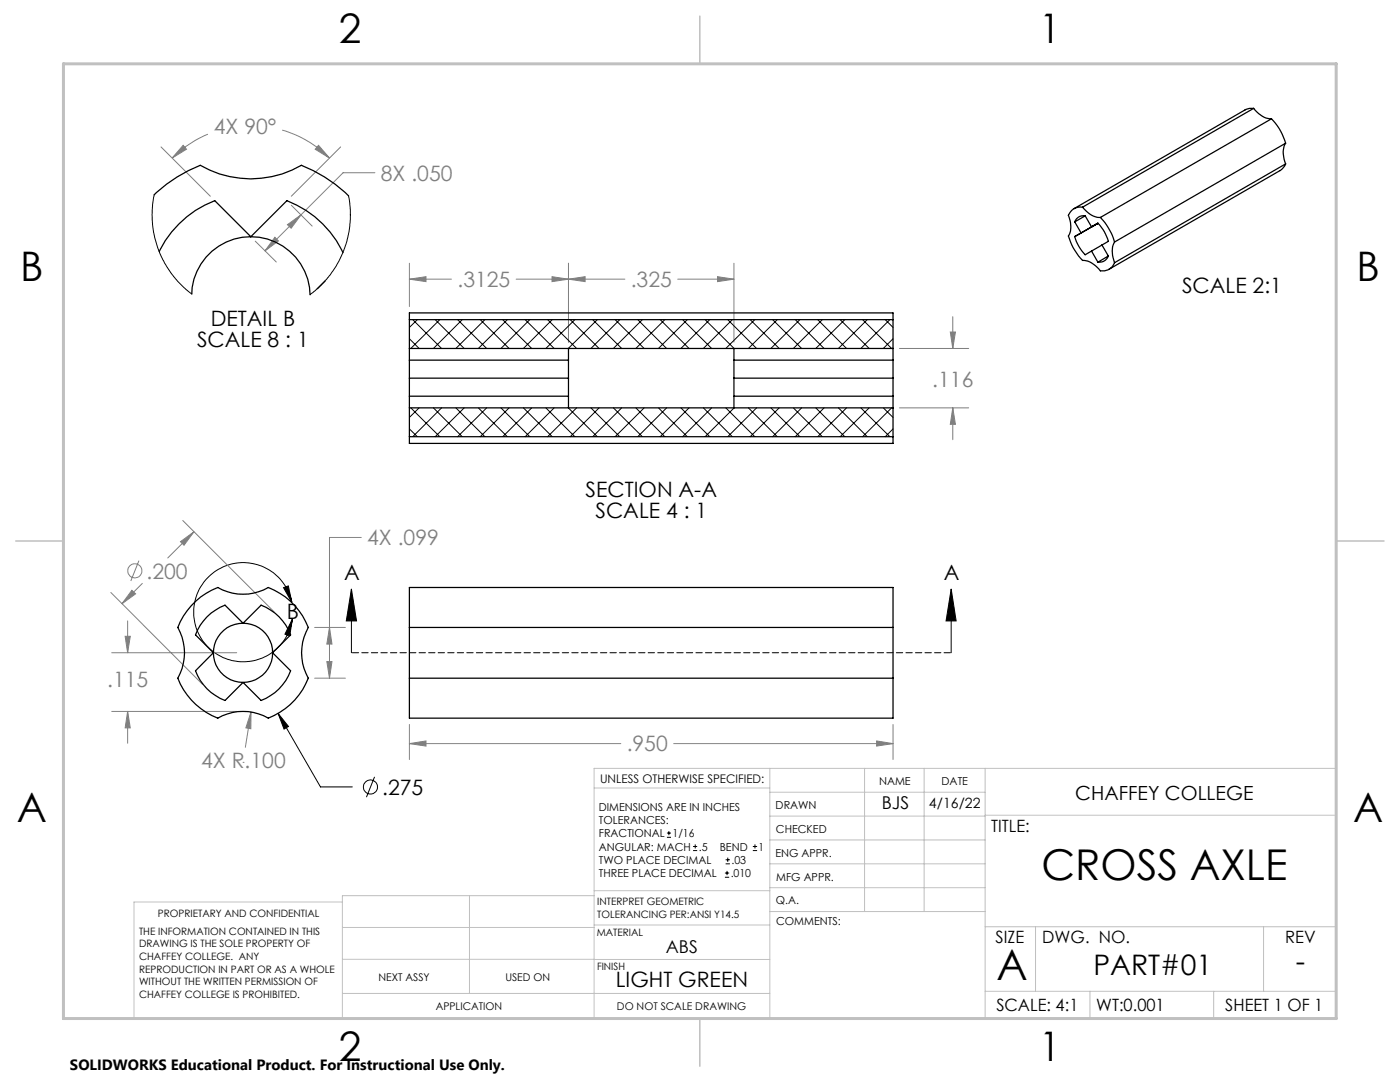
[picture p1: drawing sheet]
<svg xmlns="http://www.w3.org/2000/svg" width="279mm" height="216mm" viewBox="0 0 279 216" stroke-linecap="round" stroke-linejoin="round" font-family="sans-serif">
<g fill="none" stroke="#000" stroke-width=".2">
<path d="M56.6 117.3l.9-.4 .7 3.3zM70.1 117.5v12.7M70.1 117.5l1.1 6.4h-2.1zM189.8 117.5v12.7M189.8 117.5l1 6.4h-2zM58.2 120.2a9.9 9.9 0 0 0-15.3-6.1 9.9 9.9 0 0 0 .5 16.5 9.9 9.9 0 0 0 14.9-7.1M58.3 123.5l-.5 3.4-.9-.4zM55.5 142.3l2.1 2.7-.9 .5zM55.5 142.3l8.5 14.7h6.3M74.8 155l-1.7 4.1M133.1 167.1h.8M133.1 166.2h.8"/>
<path d="M133.5 165.8v.9M138.3 169.7h.8M138.3 168.9h.8M138.7 168.5v.8M144.7 175h.8M144.7 174.2h.8M144.8 172.4h.9M144.8 171.6h.9M145.1 173.8v.8M145.2 171.1v.9M150.2 169.7h.9M150.2 168.9h.9"/>
<path d="M150.7 168.5v.8"/>
<circle cx="73.9" cy="157" r="1.41"/>
</g>
<g fill="none" stroke="#808080" stroke-width=".2">
<path d="M32.1 29.3l9.9 9.9M36.5 29l.7 .8-2.8 1.7zM41.5 26.8a23.4 23.4 0 0 0-7.1 4.7M56.3 26a22 22 0 0 1 9.5 5.5M63.6 29l2.2 2.5-2.9-1.7zM68 29.3l-9.9 9.9M74.8 34.5h-6.3l-15.6 15.6M50.9 48.1l4.2 4.2M54.9 47.3l.7 .8-2.7 2zM57.4 44.8l2.7-1.9-2 2.6zM58.1 41l4.2 4.1M81.7 55.7l3.3-.5v1z"/>
<path d="M81.7 52.5v8.7M81.7 55.7h8.4M103 55.7h21.7M110.2 55.2l3.3 .5-3.3 .5zM113.5 55.7l3.3-.5v1zM113.5 52.5v15.8M135.3 55.7h11.2M143.2 55.2l3.3 .5-3.3 .5zM146.5 52.5v15.8M179.5 69.5h13.8M189.7 66.3h1l-.6 3.2zM190.1 63.2v6.3"/>
<path d="M179.5 81.4h13.8M190.1 81.4l.6 3.3h-1zM190.1 81.4v6.3M22.1 118.2l18.3 18.4M26.3 117.8l.8 .7-2.8 2zM27.7 111.9l-1.6 4M28.4 116.4l-4.1 4.1M36 108.1l2.7-2-2 2.7zM36.5 103.9l18.3 18.3M38.7 106.1l-5.2 5.2M72.1 107.2h-6.3v28.1M22.3 130.2h24.9"/>
<path d="M25 127h1l-.5 3.2zM25.5 123.9v6.3M62.8 125.2h6.1M62.8 135.3h6.1M65.2 132h1.1l-.5 3.3zM65.8 125.2l.5 3.3h-1.1zM22.3 142h24.9M25.5 142v6.3M25.5 142l.5 3.2h-1zM48.5 152.1h.1M50.1 142.1v3.3l-1-.2zM50.1 142.1l-1.1 7"/>
<path d="M81.7 148.4l3.3-.6v1.1zM81.7 144.6v7M81.7 148.4h42.2M134.4 148.4h43.8M174.9 147.8l3.3 .6-3.3 .5zM178.2 144.6v7"/>
<circle cx="26.9" cy="113.9" r="1.42"/>
</g>
<path d="M189.8 130.2h-119.7" fill="none" stroke="#000" stroke-width=".2" stroke-dasharray="1.3 .6" stroke-dashoffset="-.2"/>
<g fill="none" stroke="#c0c0c0" stroke-width=".2">
<path d="M118.6 157.2h35M153.6 153.3v49.9M153.6 158.1h43M172.5 153.3v28.6M184.4 153.3v28.6M196.6 153.3v49.9M68.3 180h-41.6v23.2h240v-49.9h-148.1v49.9M93.7 178.7v19.5M118.6 178.7h-50.3v24.5M118.6 177.7h35M153.6 162.8h43M153.6 177.1h43"/>
<path d="M153.6 167.6h43M153.6 172.4h43M196.6 162.7h70.1M68.3 198.2h85.3M68.3 191.4l85.3 .1M68.3 185.1h50.3M118.6 184.6h35M153.6 181.9h43M196.6 184.9h70.1M196.6 197.8h70.1M206.7 184.9v12.9M217.5 197.8v5.4"/>
<path d="M242.2 197.8v5.4M252.2 184.9v12.9"/>
</g>
<path d="M139.7 3.2v9.5M3.1 107.9h9.6M266.7 107.9h9.5M139.7 203.2v9.6" fill="none" stroke="#c0c0c0" stroke-width=".3"/>
<path d="M12.7 12.7h254v190.5h-254z" fill="none" stroke="#c0c0c0" stroke-width=".6"/>
<g fill="#000">
<path d="M55.5 142.3l2.1 2.7-.9 .5z"/>
<path d="M56.6 117.3l.9-.4 .7 3.3zM58.3 123.5l-.5 3.4-.9-.4zM189.8 117.5l1 6.4h-2zM70.1 117.5l1.1 6.4h-2.1z"/>
</g>
<g fill="#808080">
<path d="M25 127h1l-.5 3.2zM25.5 142l.5 3.2h-1zM26.3 117.8l.8 .7-2.8 2zM36 108.1l2.7-2-2 2.7z"/>
<path d="M50.1 142.1l-1 3.1 1 .2zM81.7 148.4l3.3-.6v1.1zM174.9 147.8l3.3 .6-3.3 .5zM113.5 55.7l3.3-.5v1zM143.2 55.2l3.3 .5-3.3 .5zM189.7 66.3h1l-.6 3.2zM190.1 81.4l.6 3.3h-1zM63.6 29l2.2 2.5-2.9-1.7zM36.5 29l.7 .8-2.8 1.7zM57.4 44.8l2.7-1.9-2 2.6zM54.9 47.3l.7 .8-2.7 2z"/>
<path d="M65.8 125.2l.5 3.3h-1.1zM65.2 132h1.1l-.5 3.3zM81.7 55.7l3.3-.5v1zM110.2 55.2l3.3 .5-3.3 .5z"/>
</g>
<g fill="none" stroke="#000" stroke-width=".25">
<path d="M30.8 38.9a27.8 27.8 0 0 1 9.2-5.9 20.1 20.1 0 0 0 20.1 0 28.3 28.3 0 0 1 9.5 6.1M250.2 21.6a4.6 4.6 0 0 0 3.6 2.1M250.2 21.6h-.8l-.8 .2-34.3 19.8M250.2 21.6l-34.2 19.7M253.8 23.7a11.3 11.3 0 0 1 2.8 4.9M253.8 23.7l-34.2 19.7M256.6 28.6a4.5 4.5 0 0 0 0 4.1M256.6 32.7l-.4 .7-.8 .6-34.1 19.7M256.6 28.6l-34.2 19.7M256.6 32.7l-34.2 19.7M50.1 47.2l7.2-7.2a20.5 20.5 0 0 1 11.1 10.4M50.1 47.2l-7.2-7.2a20.5 20.5 0 0 0-11.1 10.2"/>
<path d="M50.1 47.2a11.7 11.7 0 0 0-11.8 11.5M50.1 47.2a11.9 11.9 0 0 1 11.8 11.6M64.9 56.1l-1.6 1.5M214.5 47.2a8.5 8.5 0 0 0 2.1 3.6l1.2-.7M214.5 44.3l1.3 2.2M215.8 46.5l-1.3 .7M216 41.3a4.5 4.5 0 0 0 3.6 2.1M216 41.3a2.57 2.57 0 0 0-2.8 1.7 4.5 4.5 0 0 1 0 4.1 11.5 11.5 0 0 0 2.8 4.9 4.6 4.6 0 0 1 3.6 2 2.52 2.52 0 0 0 2.8-1.6M216.6 43.1a1.83 1.83 0 0 0-2.1 1.2M216.6 43.1l1.2 2.2 1.3-.7M216.6 43.1l-2.1 1.2M217.8 50.1l1.3 2.2"/>
<path d="M219.1 44.6a8.2 8.2 0 0 1 2.1 3.6l-1.3 .7M219.1 44.6l-3.3 1.9M219.1 44.6l-4.6 2.6M219.6 43.4a11.7 11.7 0 0 1 2.8 4.9M219.9 48.9l1.3 2.2M219.9 48.9l-2.1 1.2M221.2 51.1a1.9 1.9 0 0 1-2.1 1.2M221.2 51.1l-2.1 1.2M222.4 48.3a4.8 4.8 0 0 0 0 4.1M81.7 63.8v-1.4h96.5v1.4M81.7 79.1v2.3M81.7 69.5v2.4"/>
<path d="M81.7 63.8v5.7M81.7 71.9v7.2M81.7 69.5h96.5M81.7 63.8h96.5M81.7 79.1h31.8M81.7 71.9h31.8M81.7 75.5h31.8M113.5 69.5v6M113.5 75.5v5.9M146.5 69.5v6M146.5 75.5v5.9M146.5 79.1h31.7"/>
<path d="M146.5 71.9h31.7M146.5 75.5h31.7M178.2 79.1v2.3M178.2 69.5v2.4M178.2 63.8v5.7M178.2 71.9v7.2M81.7 87.1v1.4h96.5v-1.4M81.7 87.1h96.5M81.7 81.4h96.5M81.7 81.4v5.7M178.2 81.4v5.7M39.1 119.9a14 14 0 0 1 4.4-2.7 10.2 10.2 0 0 0 10.1 0 14 14 0 0 1 7.9 8 10.2 10.2 0 0 0 0 10.1 14 14 0 0 1-7.9 8 10.2 10.2 0 0 0-10.1 0 14 14 0 0 1-8-8 10.2 10.2 0 0 0 0-10.1 13.6 13.6 0 0 1 3.6-5.3z"/>
<path d="M42.6 130.2l-3.6 3.6a10 10 0 0 0 5.9 6l3.6-3.6M42.6 130.2a5.9 5.9 0 0 0 5.9 6M48.5 124.4l3.6-3.6a10 10 0 0 1 5.9 5.9l-3.6 3.5M48.5 124.4l-3.6-3.6a10 10 0 0 0-5.9 5.9l3.6 3.5M48.5 124.4a5.9 5.9 0 0 0-5.9 5.8M48.5 124.4a5.9 5.9 0 0 1 5.9 5.8M54.4 130.2l3.6 3.6a10 10 0 0 1-5.9 6l-3.6-3.6M54.4 130.2a5.9 5.9 0 0 1-5.9 6M81.7 125.2v-8h96.5v8M81.7 125.2v10.1M81.7 135.3v8h96.5v-8M81.7 125.2h96.5"/>
<path d="M81.7 135.3h96.5M178.2 125.2v10.1"/>
</g>
<g fill="none" stroke="#000" stroke-width=".2">
<path d="M30.8 38.9l-.4 3v3l.5 2.5 .8 2.6 1.1 2.5 1.4 2.1 1.5 1.7 2.6 2.4M69.6 39.1l.3 2.7-.1 3.3-.5 2.9-.9 2.4-1.3 2.6-1.2 1.9-2.4 2.5-1.6 1.4M81.7 67.6l1.9 1.9M82.4 63.8l5.7 5.7M83.3 63.8l-1.6 1.5M86.9 63.8l5.7 5.7M87.8 63.8l-5.8 5.7M91.3 63.8l5.8 5.7M92.3 63.8l-5.8 5.7M95.8 63.8l5.8 5.7M96.8 63.8l-5.8 5.7M100.3 63.8l5.8 5.7"/>
<path d="M101.2 63.8l-5.7 5.7M104.8 63.8l5.8 5.7M105.7 63.8l-5.7 5.7M109.3 63.8l5.8 5.7M110.2 63.8l-5.7 5.7M113.8 63.8l5.8 5.7M114.7 63.8l-5.8 5.7M118.3 63.8l5.8 5.7M119.2 63.8l-5.8 5.7M122.8 63.8l5.8 5.7M123.7 63.8l-5.8 5.7M127.3 63.8l5.7 5.7"/>
<path d="M128.2 63.8l-5.8 5.7M131.8 63.8l5.7 5.7M132.7 63.8l-5.8 5.7M136.2 63.8l5.8 5.7M137.2 63.8l-5.8 5.7M140.7 63.8l5.8 5.7M141.6 63.8l-5.7 5.7M145.2 63.8l5.8 5.7M146.2 63.8l-5.8 5.7M149.7 63.8l5.8 5.7M150.6 63.8l-5.7 5.7M154.2 63.8l5.8 5.7"/>
<path d="M155.1 63.8l-5.7 5.7M158.7 63.8l5.8 5.7M159.6 63.8l-5.8 5.7M163.2 63.8l5.7 5.7M164.1 63.8l-5.8 5.7M167.7 63.8l5.8 5.7M168.6 63.8l-5.8 5.7M172.2 63.8l5.7 5.7M173.1 63.8l-5.8 5.7M176.7 63.8l1.5 1.5M177.6 63.8l-5.8 5.7M178.2 67.6l-1.9 1.9"/>
<path d="M81.7 85.6l1.6 1.5M82 81.4l5.8 5.7M83.6 81.4l-1.9 1.9M86.5 81.4l5.8 5.7M88.1 81.4l-5.7 5.7M91 81.4l5.8 5.7M92.6 81.4l-5.7 5.7M95.5 81.4l5.7 5.7M97.1 81.4l-5.8 5.7M100 81.4l5.7 5.7M101.6 81.4l-5.8 5.7M104.5 81.4l5.7 5.7"/>
<path d="M106.1 81.4l-5.8 5.7M108.9 81.4l5.8 5.7M110.6 81.4l-5.8 5.7M113.4 81.4l5.8 5.7M115.1 81.4l-5.8 5.7M117.9 81.4l5.8 5.7M119.6 81.4l-5.8 5.7M122.4 81.4l5.8 5.7M124.1 81.4l-5.8 5.7M126.9 81.4l5.8 5.7M128.6 81.4l-5.8 5.7M131.4 81.4l5.8 5.7"/>
<path d="M133 81.4l-5.7 5.7M135.9 81.4l5.7 5.7M137.5 81.4l-5.7 5.7M140.4 81.4l5.8 5.7M142 81.4l-5.8 5.7M144.9 81.4l5.7 5.7M146.5 81.4l-5.8 5.7M149.4 81.4l5.7 5.7M151 81.4l-5.8 5.7M153.8 81.4l5.8 5.7M155.5 81.4l-5.8 5.7M158.3 81.4l5.8 5.7"/>
<path d="M160 81.4l-5.8 5.7M162.8 81.4l5.8 5.7M164.5 81.4l-5.8 5.7M167.3 81.4l5.8 5.7M168.9 81.4l-5.7 5.7M171.8 81.4l5.8 5.7M173.5 81.4l-5.8 5.7M176.3 81.4l1.9 1.9M177.9 81.4l-5.7 5.7M178.2 85.6l-1.5 1.5"/>
</g>
<g font-size="8.5">
<text x="207.8" y="175.6">CROSS AXLE</text>
<text x="198.9" y="195.5">A</text>
</g>
<g font-size="8.1">
<text x="67.6" y="8.5">2</text>
<text x="207.3" y="8.5">1</text>
<text x="4" y="56.2">B</text>
<text x="270.7" y="56.2">B</text>
<text x="3.3" y="164.1">A</text>
<text x="270" y="164.1">A</text>
<text x="67.6" y="211.7">2</text>
<text x="207.3" y="211.7">1</text>
</g>
<g font-size="5.6">
<text x="218.2" y="194.5">PART#01</text>
<text x="258.6" y="193.8">-</text>
</g>
<g font-size="4.2" fill="#808080">
<text x="42.7" y="26.7">4X 90°</text>
<text x="76" y="36">8X .050</text>
<text x="91.3" y="57.3">.3125</text>
<text x="125.9" y="57.3">.325</text>
<text x="186.1" y="77.2">.116</text>
<text x="73.3" y="108.8">4X .099</text>
<text x="29.3" y="115.4">.200</text>
<text x="21.4" y="137.1">.115</text>
<text x="125.1" y="150">.950</text>
<text x="40.2" y="153.2">4X R.100</text>
</g>
<text font-size="4.2" fill="#010000" x="235.9" y="58.5">SCALE 2:1</text>
<g font-size="4.2">
<text x="42" y="65.1">DETAIL B</text>
<text x="39.3" y="69.3">SCALE 8 : 1</text>
<text x="116.9" y="99.1">SECTION A-A</text>
<text x="118.8" y="103.3">SCALE 4 : 1</text>
<text x="68.7" y="115.8">A</text>
<text x="188.4" y="115.8">A</text>
<text x="57.3" y="123.4">B</text>
<text x="76.3" y="158.6">.275</text>
<text x="122.9" y="196.8">LIGHT GREEN</text>
</g>
<text font-size="3.9" x="214.6" y="159.6">CHAFFEY COLLEGE</text>
<g font-size="3.5">
<text x="176" y="161.3">BJS</text>
<text x="132.9" y="190.1">ABS</text>
</g>
<g font-size="3.4">
<text x="197.8" y="166">TITLE:</text>
<text x="198.7" y="188.1">SIZE</text>
<text x="208" y="188.1">DWG. NO.</text>
<text x="256.5" y="188.2">REV</text>
<text x="198.8" y="201.7">SCALE: 4:1</text>
<text x="218.8" y="201.7">WT:0.001</text>
<text x="244.5" y="201.7">SHEET 1 OF 1</text>
</g>
<text font-size="3" x="14" y="213.5">SOLIDWORKS Educational Product. For Instructional Use Only.</text>
<text font-size="2.8" x="185.4" y="161.3">4/16/22</text>
<text font-size="2.4" x="119.8" y="156.2">UNLESS OTHERWISE SPECIFIED:</text>
<g font-size="2.2">
<text x="119.5" y="161.8">DIMENSIONS ARE IN INCHES</text>
<text x="154.8" y="161.4">DRAWN</text>
<text x="175.4" y="156.6">NAME</text>
<text x="187.9" y="156.7">DATE</text>
<text x="119.5" y="164.4">TOLERANCES:</text>
<text x="119.5" y="167.1">FRACTIONAL</text>
<text x="134.2" y="167.1">1/16</text>
<text x="154.9" y="166.3">CHECKED</text>
<text x="119.5" y="172.4">TWO PLACE DECIMAL</text>
<text x="119.5" y="169.7">ANGULAR: MACH</text>
<text x="139.5" y="169.7">.5</text>
<text x="143.6" y="169.7">BEND</text>
<text x="146" y="172.4">.03</text>
<text x="151.4" y="169.7">1</text>
<text x="154.8" y="170.9">ENG APPR.</text>
<text x="119.5" y="175">THREE PLACE DECIMAL</text>
<text x="145.8" y="175">.010</text>
<text x="154.9" y="175.7">MFG APPR.</text>
<text x="154.9" y="180.4">Q.A.</text>
<text x="154.9" y="184.6">COMMENTS:</text>
</g>
<g font-size="2.1">
<text x="75.5" y="195.7">NEXT ASSY</text>
<text x="100.9" y="195.7">USED ON</text>
<text x="86.9" y="201.5">APPLICATION</text>
<text x="123.1" y="201.6">DO NOT SCALE DRAWING</text>
</g>
<g font-size="2">
<text x="31.5" y="182.9">PROPRIETARY AND CONFIDENTIAL</text>
<text x="119.2" y="180.6">INTERPRET GEOMETRIC</text>
<text x="119.2" y="183.1">TOLERANCING PER:ANSI Y14.5</text>
<text x="27.8" y="186.5">THE INFORMATION CONTAINED IN THIS</text>
<text x="27.8" y="189">DRAWING IS THE SOLE PROPERTY OF</text>
<text x="27.8" y="191.6">CHAFFEY COLLEGE. ANY</text>
<text x="119.1" y="186.7">MATERIAL</text>
<text x="27.8" y="194.1">REPRODUCTION IN PART OR AS A WHOLE</text>
<text x="27.8" y="196.6">WITHOUT THE WRITTEN PERMISSION OF</text>
<text x="119.1" y="193.5">FINISH</text>
<text x="27.8" y="199.1">CHAFFEY COLLEGE IS PROHIBITED.</text>
</g>
</svg>
